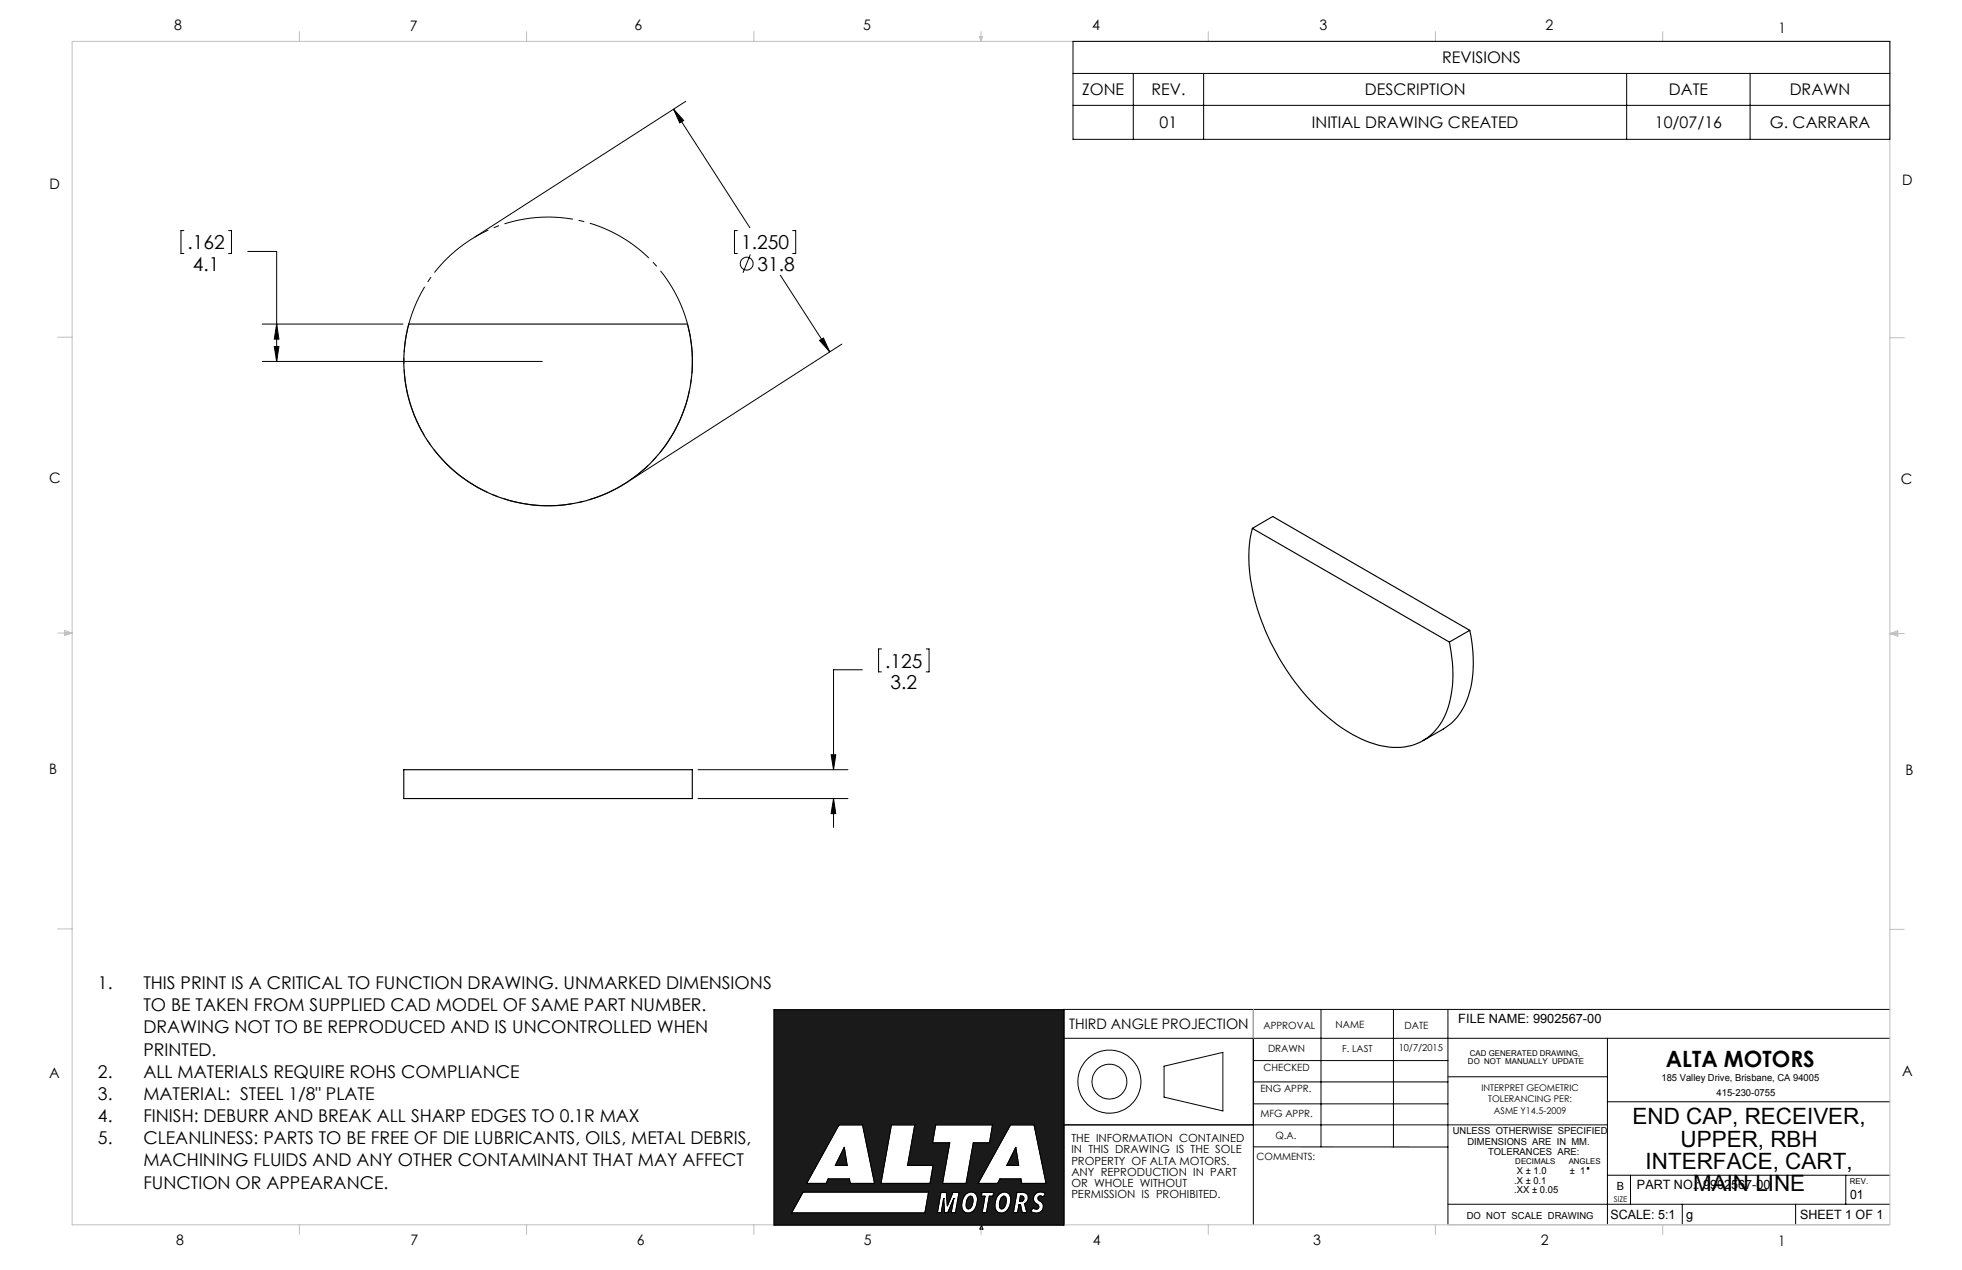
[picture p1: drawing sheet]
<svg xmlns="http://www.w3.org/2000/svg" width="432mm" height="279mm" viewBox="0 0 432 279" stroke-linecap="round" stroke-linejoin="round" font-family="sans-serif">
<g fill="none" stroke="#000" stroke-width=".22">
<path d="M170.4 222.1h63.7v47.4h-63.7zM234 228.4h181.9M256.2 234.6l12.9-3.1v12.9l-12.9-3zM275.8 238h42.9M275.8 233.3h42.9M275.8 222.1v47.3M290.7 222.1v30.2M306.7 222.1v30.2M318.7 222.1v47.4M318.7 236.9h35.1M353.8 228.4v41.1M415.9 222.1h-181.9v47.4"/>
<path d="M184.6 247.5h5.2l2.7 12.8h-5.4l-.2-.9h-4.6l-.5 .9h-4.3zM185.8 252.4l.6 4h-2.6zM196.2 247.5h5.1l-1.6 8.9h5.7l-.7 3.9h-10.8zM205.9 247.5h12.5l-.6 3.9h-3.6l-1.6 8.9h-5.2l1.6-8.9h-3.8zM222.4 247.5h5.2l2.6 12.8h-5.3l-.2-.9h-4.6l-.5 .9h-4.3zM223.6 252.4l.6 4h-2.6zM234 247.5h119.8M275.8 252.3h42.9M275.8 242.9h42.9M353.8 258.6h62.1M353.8 242.4h62.1M358.8 258.6v6.3"/>
<path d="M406.2 258.6v6.3M176.7 262.3h27.7l-.8 4.5h-29.4zM207.7 263.7h.1M207.7 263.7l-.5 3.1h-.9l.8-4.5h1.2l.2 3 1.2-3h1.4l-.8 4.5h-1l.6-3.1M207.7 263.7l.2 3.1h.7l1.3-3.1M209.9 263.7h.1M212.5 262.7a1.5 1.5 0 0 1 1.8-.3 1.5 1.5 0 0 1 .8 1.7 2.51 2.51 0 0 1-2.1 2.8 1.51 1.51 0 0 1-1.4-1.8 3.6 3.6 0 0 1 .9-2.4zM213.2 263.3l.4-.2a.84 .84 0 0 1 .5 1.2l-.2 1a.79 .79 0 0 1-1 .6 2.06 2.06 0 0 1 .3-2.6zM216.1 262.3h2.6l-.2 .9h-.8l-.6 3.6h-1l.7-3.6h-.8zM219.9 262.7a1.5 1.5 0 0 1 1.8-.3 1.5 1.5 0 0 1 .8 1.7 2.58 2.58 0 0 1-2.2 2.8 1.46 1.46 0 0 1-1.3-1.8 3.2 3.2 0 0 1 .9-2.4zM220.5 263.3l.4-.2a.84 .84 0 0 1 .5 1.2 1.26 1.26 0 0 1-1.2 1.6 2.06 2.06 0 0 1 .3-2.6zM223.8 262.3a2.71 2.71 0 0 1 2.2 .3 1.46 1.46 0 0 1-.5 2.2l.5 2h-1l-.4-1.8h-.3l-.4 1.8h-.9z"/>
<path d="M224.9 263.1h-.3l-.2 1.2a.64 .64 0 0 0 .9-.3 .64 .64 0 0 0-.4-.9M228 262.5a1.68 1.68 0 0 1 2.1 .2l-.5 .6-.5-.2h-.4l-.2 .3a1.81 1.81 0 0 0 .9 1.3 1.56 1.56 0 0 1-.5 2 1.56 1.56 0 0 1-2.1-.3l.6-.7a.63 .63 0 0 0 .8 .3 .63 .63 0 0 0 .3-.9 1.48 1.48 0 0 1-1.1-1.1 1.48 1.48 0 0 1 .6-1.5zM318.7 264.9h97.2M370.2 264.9v4.6M395.2 264.9v4.6"/>
<circle cx="244.1" cy="238" r="3.8"/>
<circle cx="244.2" cy="238" r="6.9"/>
</g>
<path d="M234.1 222.1v47.4" fill="none" stroke="#191924" stroke-width=".25"/>
<g fill="none" stroke="#c0c0c0" stroke-width=".22">
<path d="M15.9 9.1h400v260.4h-400zM65.9 6.9v2.2M115.9 6.9v2.2M165.9 6.9v2.2M215.6 8h.6l-.3 1.1zM215.7 8l.2 1.1M215.9 6.9v2.2M216 8l-.1 1.1M265.9 6.9v2.2M315.9 6.9v2.2M365.9 6.9v2.2M12.7 74.2h3.2"/>
<path d="M415.9 74.3h3.2M12.7 139.3h3.2M14.2 139.1l1.7 .2M14.2 138.7l1.7 .6-1.7 .5zM15.9 139.3l-1.7 .3M415.9 139.4h3.2M415.9 139.4l1.8-.6v1.2zM415.9 139.4l1.8 .3M417.7 139.2l-1.8 .2M12.7 204.4h3.2M415.9 204.5h3.2M275.8 222.1v6.3"/>
<path d="M65.9 269.5v2.1M115.9 269.5v2.1M165.9 269.5v2.1M215.9 269.5v2.1M215.9 269.5l.3 .8h-.6zM265.9 269.5v2.1M315.9 269.5v2.1M365.9 269.5v2.1"/>
</g>
<path d="M216 269.5l.3 .9h-.6z" fill="none" stroke="#00f" stroke-width=".25"/>
<path d="M224.6 263.1l-.2 1.2h.5l.5-.4v-.5l-.3-.2zM185.8 252.4l-2 4h2.6zM213.3 263.3l-.4 .5-.3 1.2 .1 .7 .3 .3h.3l.4-.4 .4-1.3-.1-1-.3-.2zM223.6 252.4l-2 4h2.6zM219.9 262.7l.8-.4h.8l.6 .3 .3 .9v1l-.3 1.2-.6 .8-.8 .4-1.1-.2-.4-.4-.2-.5 .1-1.8zM212.4 262.8l.7-.5 .8-.1 .7 .3 .5 .7v1.2l-.4 1.4-.6 .8-.7 .3-1.1-.2-.5-.5-.1-.5 .1-1.6zM222.4 247.5h5.2l2.6 12.9h-5.3l-.2-1h-4.6l-.5 1h-4.3zM227.8 262.8a1.63 1.63 0 0 1 2.3-.1l-.5 .6-.4-.2-.7 .2-.1 .5 .4 .4a1.49 1.49 0 0 1 .6 2.1 1.49 1.49 0 0 1-2.2 .4l-.4-.3 .7-.6a.64 .64 0 0 0 1.1 0 .64 .64 0 0 0-.6-1 1.3 1.3 0 0 1-.2-2zM223.8 262.3h1.4l.6 .2a1.38 1.38 0 0 1-.3 2.3l.5 2h-1l-.4-1.8h-.3l-.4 1.8h-.9zM216.1 262.3h2.6l-.2 .9h-.8l-.6 3.6h-1l.7-3.6h-.8zM207.1 262.3h1.2l.2 3 1.2-3h1.4l-.8 4.5h-1l.6-3.1-1.3 3.1h-.7l-.2-3.1-.5 3.1h-.9zM196.2 247.5h5.1l-1.6 8.9h5.7l-.7 4h-10.8zM176.7 262.3h27.7l-.8 4.5h-29.4zM184.6 247.5h5.2l2.7 12.9h-5.4l-.2-1h-4.6l-.5 1h-4.3zM205.9 247.5h12.5l-.6 3.9h-3.6l-1.6 9h-5.2l1.6-9h-3.8zM170.4 222.1v47.4h63.7v-47.4zM220.6 263.3l-.5 .7-.1 .8v.8l.3 .4 .5-.1 .3-.4 .4-1.4-.3-.9-.3-.1z" fill-rule="evenodd" fill="#191924"/>
<g fill="none" stroke="#000" stroke-width=".22">
<path d="M236.1 9.1h179.8v21.6h-179.8zM236.1 16.2h179.8M249.4 16.2v14.5M264.9 16.2v14.5M358 16.2v14.5M385.2 16.2v14.5M148.2 24l2.3 2.5-.9 .6zM148.2 24l16.8 26.1M150.9 22.3l-46.4 29.8M236.1 23.2h179.8M40.5 50.7h-.7v5.1h.7M50.3 50.7h.6v5.1h-.6"/>
<path d="M54.5 55.3h6.4v24.2M162.3 50.7h-.7v5.1h.7M165.1 56l-1.6 4M174.4 50.7h.7v5.1h-.7M57.7 79.5h61.6M57.7 71.3h31M60.4 76.2h1l-.5 3.3zM60.9 71.3l.5 3.3h-1zM171.7 60.5l10.9 16.9M180.4 74.9l.8-.5 1.4 3zM185.3 75.7l-46.4 29.9M189.8 147.4h-6.4v21.9"/>
<path d="M194 142.8h-.6v5h.6M203.8 142.8h.7v5h-.7M153.6 175.7h33M153.6 169.3h33M182.9 166.1h1l-.5 3.2zM183.4 175.7l.5 3.3h-1zM183.4 175.7v6.3M170.4 222.1h63.7v47.4h-63.7zM184.6 247.5h5.2l2.7 12.9h-5.4l-.2-1h-4.6l-.5 1h-4.3zM185.8 252.4l.6 4h-2.6zM196.2 247.5h5.1l-1.6 8.9h5.7l-.7 4h-10.8zM205.9 247.5h12.5l-.6 3.9h-3.6l-1.6 9h-5.2l1.6-9h-3.8z"/>
<path d="M222.4 247.5h5.2l2.6 12.9h-5.3l-.2-1h-4.6l-.5 1h-4.3zM223.6 252.4l.6 4h-2.6zM176.7 262.3h27.7l-.8 4.5h-29.4zM207.7 263.7h.1M207.7 263.7l-.5 3.1h-.9l.8-4.5h1.2l.2 3 1.2-3h1.4l-.8 4.5h-1l.6-3.1M207.7 263.7l.2 3.1h.7l1.3-3.1M209.9 263.7h.1M212.5 262.7a1.5 1.5 0 0 1 1.8-.3 1.5 1.5 0 0 1 .8 1.7 2.51 2.51 0 0 1-2.1 2.8 1.51 1.51 0 0 1-1.4-1.8 3.6 3.6 0 0 1 .9-2.4zM213.2 263.3l.4-.2a.84 .84 0 0 1 .5 1.2l-.2 1a.79 .79 0 0 1-1 .6 2.06 2.06 0 0 1 .3-2.6zM216.1 262.3h2.6l-.2 .9h-.8l-.6 3.6h-1l.7-3.6h-.8zM219.9 262.7a1.5 1.5 0 0 1 1.8-.3 1.5 1.5 0 0 1 .8 1.7 2.58 2.58 0 0 1-2.2 2.8 1.46 1.46 0 0 1-1.3-1.8 3.2 3.2 0 0 1 .9-2.4zM220.5 263.3l.4-.2a.84 .84 0 0 1 .5 1.2 1.26 1.26 0 0 1-1.2 1.6 2.06 2.06 0 0 1 .3-2.6z"/>
<path d="M223.8 262.3h1.3a1.3 1.3 0 0 1 1.2 1.1 1.3 1.3 0 0 1-.8 1.4l.5 2h-1l-.4-1.8h-.3l-.4 1.8h-.9zM224.6 263.1a.65 .65 0 0 1 .8 .8 .65 .65 0 0 1-1 .4zM227.7 262.9a1.65 1.65 0 0 1 2.4-.2l-.5 .6a.62 .62 0 0 0-1.1 .1 .62 .62 0 0 0 .5 .9 1.48 1.48 0 0 1 .4 2 1.48 1.48 0 0 1-2 .5l-.6-.4 .6-.7a.65 .65 0 0 0 1.1 .1 .65 .65 0 0 0-.5-1 1.41 1.41 0 0 1-.3-1.9z"/>
<circle cx="164.3" cy="58" r="1.4"/>
<circle cx="349.5" cy="257" r=".19"/>
</g>
<path d="M151 70.2a31.7 31.7 0 0 0-53.2-12.8 31.7 31.7 0 0 0 14.6 52.8 31.7 31.7 0 0 0 39-38.4l-.4-1.6" fill="none" stroke="#000" stroke-width=".22" stroke-dasharray="15.2 1.3 1.3 1.3" stroke-dashoffset="3.1" stroke-linecap="butt"/>
<g fill="#000">
<path d="M60.4 76.2h1l-.5 3.3zM60.9 71.3l.5 3.3h-1z"/>
<path d="M180.4 74.9l.8-.5 1.4 3zM148.2 24l2.3 2.5-.9 .6zM183.4 175.7l.5 3.3h-1zM182.9 166.1h1l-.5 3.2z"/>
</g>
<path d="M90 71.3h61.3a31.8 31.8 0 0 1-30.7 40 31.8 31.8 0 0 1-30.6-40zM275.6 116.2a33.5 33.5 0 0 0 1.6 19.2 50.2 50.2 0 0 0 18.7 25.1 20.6 20.6 0 0 0 13 3.9 11.9 11.9 0 0 0 10.1-9.7 28.9 28.9 0 0 0 0-13.4M275.6 116.2l4.5-2.6 43.4 25.1M275.6 116.2l43.4 25.1M323.5 138.7a26.2 26.2 0 0 1-1.2 16.6 11.8 11.8 0 0 1-4.6 5.1l-4.5 2.5M323.5 138.7l-4.5 2.6M88.9 169.3h63.5v6.4h-63.5z" fill="none" stroke="#000" stroke-width=".25"/>
<g font-size="4.9">
<text x="366.6" y="234.7">ALTA MOTORS</text>
<text x="359.3" y="247.3">END CAP, RECEIVER,</text>
<text x="362.2" y="257.2">INTERFACE, CART,</text>
<text x="369.9" y="252.2">UPPER, RBH</text>
<text x="372.6" y="262.1">MAIN LINE</text>
</g>
<g font-size="4.2">
<text x="41.3" y="54.8">.162</text>
<text x="42.5" y="59.6">4.1</text>
<text x="163.1" y="54.8">1.250</text>
<text x="166.7" y="59.6">31.8</text>
<text x="194.8" y="146.9">.125</text>
<text x="196" y="151.6">3.2</text>
</g>
<g font-size="3.9">
<text x="21.6" y="217.6">1.</text>
<text x="31.6" y="217.6">THIS PRINT IS A CRITICAL TO FUNCTION DRAWING. UNMARKED DIMENSIONS</text>
<text x="31.6" y="222.4">TO BE TAKEN FROM SUPPLIED CAD MODEL OF SAME PART NUMBER.</text>
<text x="31.6" y="227.3">DRAWING NOT TO BE REPRODUCED AND IS UNCONTROLLED WHEN</text>
<text x="31.6" y="232.2">PRINTED.</text>
<text x="21.6" y="237.1">2.</text>
<text x="31.6" y="237.1">ALL MATERIALS REQUIRE ROHS COMPLIANCE</text>
<text x="21.6" y="242">3.</text>
<text x="31.6" y="242">MATERIAL: STEEL 1/8&quot; PLATE</text>
<text x="21.6" y="246.9">4.</text>
<text x="21.6" y="251.7">5.</text>
<text x="31.6" y="246.9">FINISH: DEBURR AND BREAK ALL SHARP EDGES TO 0.1R MAX</text>
<text x="31.6" y="251.7">CLEANLINESS: PARTS TO BE FREE OF DIE LUBRICANTS, OILS, METAL DEBRIS,</text>
<text x="31.6" y="256.6">MACHINING FLUIDS AND ANY OTHER CONTAMINANT THAT MAY AFFECT</text>
<text x="31.6" y="261.5">FUNCTION OR APPEARANCE.</text>
</g>
<g font-size="3.5">
<text x="317.4" y="13.9">REVISIONS</text>
<text x="238.2" y="21">ZONE</text>
<text x="253.4" y="21">REV.</text>
<text x="300.4" y="21">DESCRIPTION</text>
<text x="367.3" y="21">DATE</text>
<text x="393.9" y="21">DRAWN</text>
<text x="255.2" y="28.2">01</text>
<text x="288.7" y="28.2">INITIAL DRAWING CREATED</text>
<text x="364.2" y="28.2">10/07/16</text>
<text x="389.5" y="28.2">G. CARRARA</text>
</g>
<g font-size="3.2">
<text x="38.3" y="6.7">8</text>
<text x="90.2" y="6.7">7</text>
<text x="139.7" y="6.5">6</text>
<text x="190" y="6.5">5</text>
<text x="240.4" y="6.5">4</text>
<text x="290.4" y="6.7">3</text>
<text x="340.2" y="6.6">2</text>
<text x="391.4" y="7.2">1</text>
<text x="10.9" y="41.6">D</text>
<text x="418.7" y="40.7">D</text>
<text x="10.8" y="106.3">C</text>
<text x="418.4" y="106.4">C</text>
<text x="10.8" y="170.2">B</text>
<text x="419.4" y="170.6">B</text>
<text x="235.3" y="226.5">THIRD ANGLE PROJECTION</text>
<text x="10.8" y="237.2">A</text>
<text x="418.6" y="236.8">A</text>
<text x="38.8" y="273.8">8</text>
<text x="90.4" y="273.8">7</text>
<text x="140.2" y="273.8">6</text>
<text x="190.1" y="273.9">5</text>
<text x="240.5" y="273.8">4</text>
<text x="289" y="273.9">3</text>
<text x="339.1" y="273.8">2</text>
<text x="391.4" y="274.1">1</text>
</g>
<g font-size="2.8">
<text x="320.9" y="225">FILE NAME: 9902567-00</text>
<text x="360.3" y="261.7">PART NO.: 9902567-00</text>
<text x="407.2" y="263.8">01</text>
<text x="354.4" y="268.2">SCALE: 5:1</text>
<text x="371.1" y="268.2">g</text>
<text x="396.2" y="268.2">SHEET 1 OF 1</text>
</g>
<g font-size="2.5">
<text x="235.8" y="251.3">THE INFORMATION CONTAINED</text>
<text x="235.8" y="253.8">IN THIS DRAWING IS THE SOLE</text>
<text x="235.8" y="256.2">PROPERTY OF ALTA MOTORS.</text>
<text x="235.8" y="258.7">ANY REPRODUCTION IN PART</text>
<text x="235.8" y="261.2">OR WHOLE WITHOUT</text>
<text x="235.8" y="263.6">PERMISSION IS PROHIBITED.</text>
<text x="355.8" y="261.8">B</text>
</g>
<g font-size="2.2">
<text x="278.1" y="226.4">APPROVAL</text>
<text x="294" y="226.3">NAME</text>
<text x="309.1" y="226.4">DATE</text>
<text x="279.1" y="231.4">DRAWN</text>
<text x="278.1" y="235.5">CHECKED</text>
<text x="277.4" y="245.8">MFG APPR.</text>
<text x="277.4" y="240.3">ENG APPR.</text>
<text x="280.7" y="250.5">Q.A.</text>
<text x="276.6" y="255.1">COMMENTS:</text>
</g>
<g font-size="2.1">
<text x="295.4" y="231.4">F. LAST</text>
<text x="307.8" y="231.3">10/7/2015</text>
<text x="365.7" y="237.8">185 Valley Drive, Brisbane, CA 94005</text>
<text x="377.8" y="241.2">415-230-0755</text>
<text x="319.7" y="249.6">UNLESS OTHERWISE SPECIFIED</text>
<text x="323" y="251.9">DIMENSIONS ARE IN MM.</text>
<text x="327.5" y="254">TOLERANCES ARE:</text>
<text x="333.3" y="260.4">.X ± 0.1</text>
<text x="333.3" y="262.5">.XX ± 0.05</text>
<text x="333.8" y="258.3">X ± 1.0</text>
<text x="345.5" y="258.3">± 1</text>
<text x="322.8" y="268.2">DO NOT SCALE DRAWING</text>
</g>
<g font-size="2">
<text x="326.1" y="240">INTERPRET GEOMETRIC</text>
<text x="327.5" y="242.5">TOLERANCING PER:</text>
<text x="328.8" y="245">ASME Y14.5-2009</text>
</g>
<g font-size="1.8">
<text x="323.5" y="232.2">CAD GENERATED DRAWING,</text>
<text x="323.1" y="234">DO NOT MANUALLY UPDATE</text>
<text x="333.5" y="256">DECIMALS</text>
<text x="345.2" y="256">ANGLES</text>
<text x="407.1" y="260.6">REV.</text>
<text x="355.2" y="264.3">SIZE</text>
</g>
</svg>
